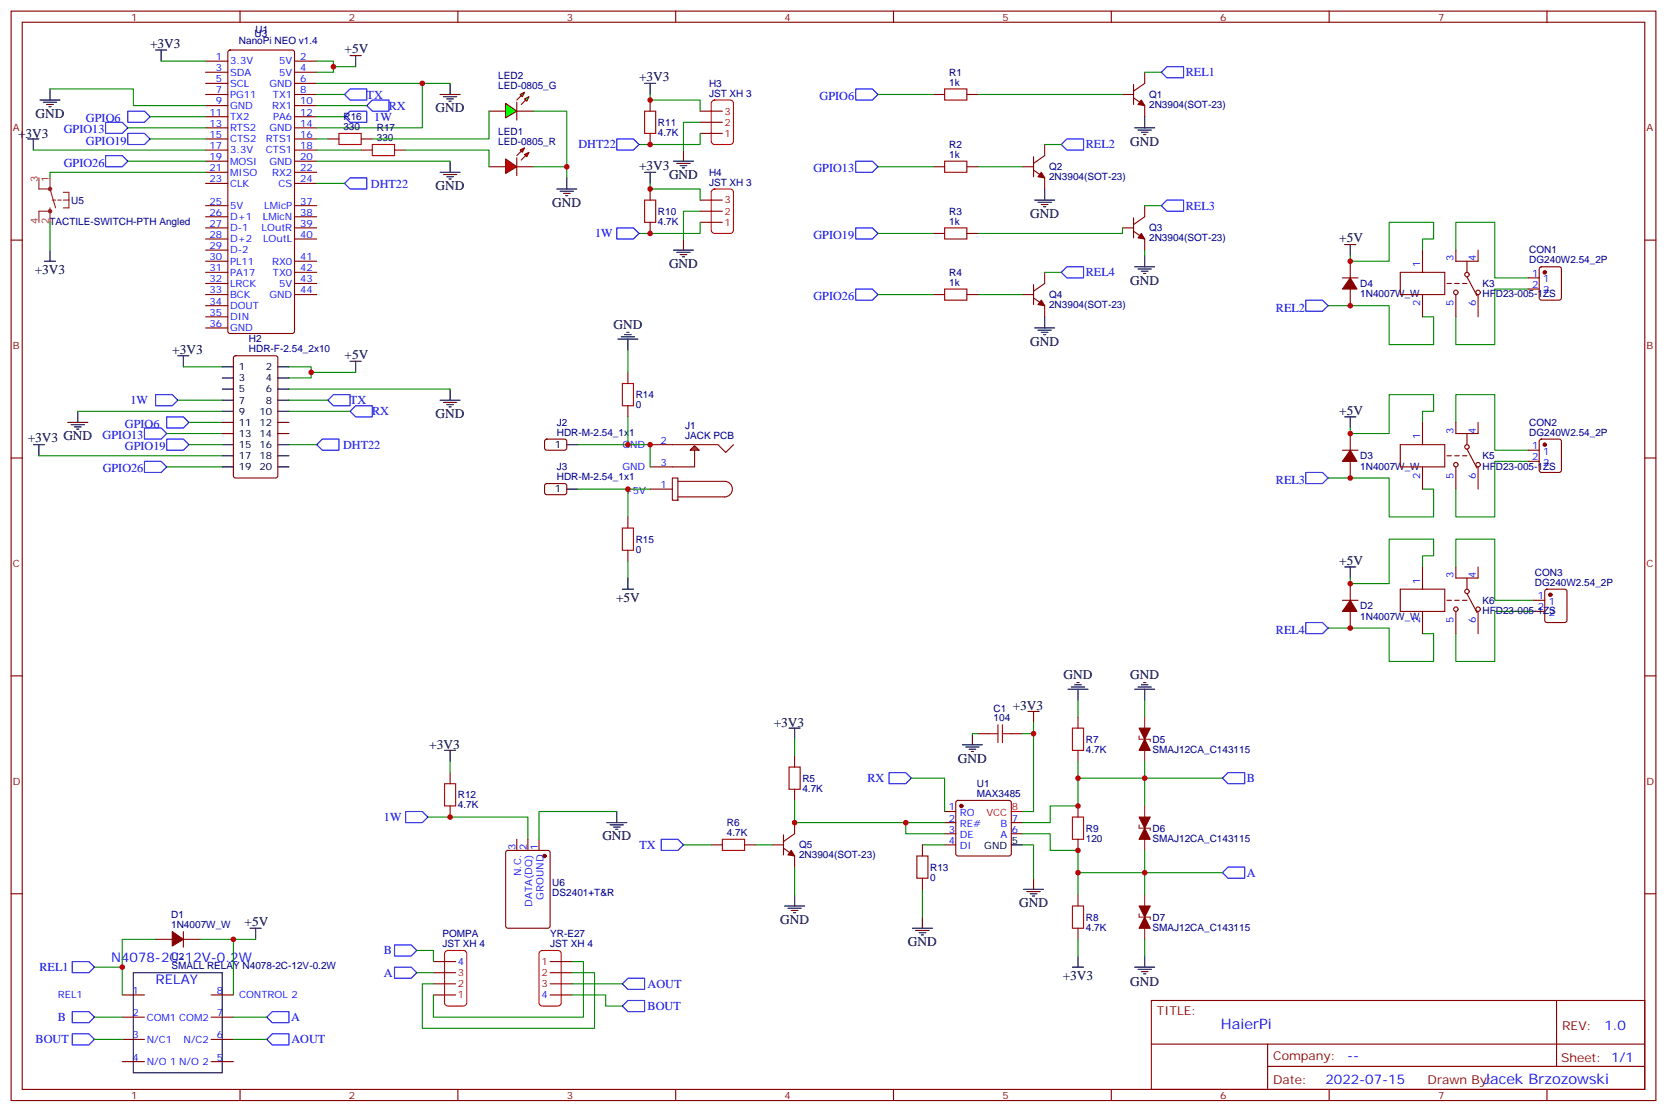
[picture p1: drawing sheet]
<svg xmlns="http://www.w3.org/2000/svg" width="529mm" height="353mm" viewBox="0 0 529 353" stroke-linecap="round" stroke-linejoin="round" font-family="sans-serif">
<g fill="none" stroke="#870000" stroke-width=".35">
<path d="M3.5 3.5h522.1v345.7h-522.1zM7.1 7.1h515v338.6h-515zM65.3 19.4h7M72.6 16.1l.4-.2h19.8l.6 .4 .1 88.8-.2 .5-.5 .2h-19.8l-.5-.2-.2-.5v-88.5zM76.2 3.5v3.6M93.5 19.4h7M145.3 3.5v3.6M214.5 3.5v3.6M283.6 3.5v3.6M352.8 3.5v3.6M421.9 3.5v3.6M491.1 3.5v3.6"/>
<path d="M65.3 30h7M65.3 22.9h7M65.3 26.5h7M65.3 33.5h7M65.3 37h7M93.5 30h7M93.5 22.9h7M93.5 26.5h7M93.5 33.5h7M93.5 37h7M206.4 31.8v3.5M222.2 38.8h7.1"/>
<path d="M222.2 35.3h7.1M296.3 30h3.6M306.9 30h3.5M356.3 30h3.5M359.8 31l3.6 2.5v3.5M359.8 26.8v6.4M363.4 22.9v3.6l-3.6 2.4M65.3 40.6h7M65.3 44.1h7M65.3 47.6h7M65.3 51.2h7M65.3 54.7h7"/>
<path d="M65.3 58.2h7M93.5 40.6h7M93.5 44.1h7M93.5 47.6h7M93.5 51.2h7M93.5 54.7h7M93.5 58.2h7M104.1 44.1h3.5M114.7 44.1h3.5M114.7 47.6h3.5M125.2 47.6h3.6M206.4 42.3v3.6"/>
<path d="M206.4 60v3.5M222.2 42.3h7.1M296.3 52.9h3.6M306.9 52.9h3.5M324.6 52.9h3.5M328.1 54l3.5 2.4v3.6M328.1 49.7v6.4M331.6 45.9v3.5l-3.5 2.5M3.5 76.2h3.6M65.3 72.3h7M65.3 68.8h7M65.3 75.8h7"/>
<path d="M65.3 79.4h7M65.3 65.3h7M93.5 72.3h7M93.5 68.8h7M93.5 75.8h7M93.5 65.3h7M206.4 70.6v3.5M222.2 70.6h7.1M222.2 67h7.1M222.2 63.5h7.1M296.3 74.1h3.6M306.9 74.1h3.5"/>
<path d="M356.3 72.3h3.5M359.8 73.4l3.6 2.4v3.6M359.8 69.1v6.4M363.4 65.3v3.5l-3.6 2.5M451.6 79.4v7M462.1 79.4v3.5h7.1v-3.5M522.1 76.2h3.5M65.3 93.5h7M65.3 82.9h7M65.3 86.4h7M65.3 90h7M65.3 97h7"/>
<path d="M93.5 93.5h7M93.5 82.9h7M93.5 86.4h7M93.5 90h7M296.3 93.5h3.6M306.9 93.5h3.5M324.6 93.5h3.5M328.1 94.5l3.5 2.5v3.5M328.1 90.3v6.4M331.6 86.4v3.6l-3.5 2.4M426.2 88.2h4.9M428.6 82.9v5.3"/>
<path d="M428.6 91.7v5.3M444.5 86.4h14.1v7.1h-14.1zM451.6 93.5v7M459.3 90h1.4M461.8 90h1.4M462.1 93.5v7M462.8 92.8a.71 .71 0 0 0-1-.6 .71 .71 0 0 0-.1 1.1 .71 .71 0 0 0 1.1-.4M464.3 90h1.4M465.7 87.8l3.1 6M465.7 82.9v3.5M466.4 87.1a.71 .71 0 0 0-1.1-.6 .71 .71 0 0 0-.1 1.2 .71 .71 0 0 0 1.2-.4M469.2 93.5v7"/>
<path d="M469.9 92.8a.71 .71 0 0 0-1-.6 .71 .71 0 0 0-.1 1.1 .71 .71 0 0 0 1.1-.4M485.1 88.2h3.5M485.1 91.7h3.5M488.8 84.9l.5-.2h5.6l.7 .4 .1 9.4-.5 .7h-5.9l-.6-.4-.1-9.4zM65.3 100.5h7M65.3 104.1h7M74.3 113.1l.5-.2h12.7l.6 .4 .1 37.7-.5 .6-12.9 .1-.7-.5v-37.6zM199.3 118.2v3.5M173.1 139.6l.5-.3 5.9 .1 .4 .7v2.3l-.7 .5-5.9-.1-.4-.6v-2.1zM199.3 128.8v3.5M428.6 137.6v5.3M451.6 134.1v7"/>
<path d="M462.1 134.1v3.5h7.1v-3.5M465.7 137.6v3.5M488.8 139.6l.5-.3h5.6l.7 .5 .1 9.4-.5 .7h-5.9l-.6-.4-.1-9.4zM3.5 145.3h3.6M173.1 153.7l.5-.2h5.9l.4 .7v2.4l-.7 .4-5.9-.1-.4-.6v-2.1zM206.4 141.1h21.5l2.5 2.5 2.4-2.5M206.4 155.2h7M213.4 151.7h1.8v7h-1.8zM215.2 152.8h14.8a2.47 2.47 0 0 1 2.5 2.4 2.47 2.47 0 0 1-2.5 2.5h-14.8M219.1 142.9l1.4-1.4 1.4 1.4zM219.4 142.5h2.1M219.8 142.2h1.4"/>
<path d="M220.1 141.8h.7M220.5 142.9v5.3h-14.1M426.2 142.9h4.9M428.6 146.4v5.3M444.5 141.1h14.1v7.1h-14.1zM451.6 148.2v7M459.3 144.6h1.4M461.8 144.6h1.4M462.1 148.2v7M462.8 147.5a.71 .71 0 0 0-1-.7 .71 .71 0 0 0-.1 1.2 .71 .71 0 0 0 1.1-.4M464.3 144.6h1.4M465.7 142.5l3.1 6"/>
<path d="M466.4 141.8a.71 .71 0 0 0-1.1-.6 .71 .71 0 0 0-.1 1.2 .71 .71 0 0 0 1.2-.5M469.2 148.2v7M469.9 147.5a.71 .71 0 0 0-1-.7 .71 .71 0 0 0-.1 1.2 .71 .71 0 0 0 1.1-.4M485.1 142.9h3.5M485.1 146.4h3.5M522.1 145.3h3.5M199.3 164v3.6M199.3 174.6v3.6M451.6 179.9v7.1M462.1 179.9v3.5h7.1v-3.5M426.2 190.5h4.9M428.6 185.2v5.3"/>
<path d="M428.6 194v5.3M444.5 187h14.1v7h-14.1zM451.6 194v7.1M459.3 190.5h1.4M461.8 190.5h1.4M462.1 194v7.1M462.8 193.3a.71 .71 0 0 0-1-.6 .71 .71 0 0 0-.1 1.2 .71 .71 0 0 0 1.1-.5M464.3 190.5h1.4M465.7 183.4v3.6M465.7 188.4l3.1 6M466.4 187.7a.71 .71 0 0 0-1.1-.6 .71 .71 0 0 0-.1 1.2 .71 .71 0 0 0 1.2-.5M469.2 194v7.1"/>
<path d="M469.9 193.3a.71 .71 0 0 0-1-.6 .71 .71 0 0 0-.1 1.2 .71 .71 0 0 0 1.1-.5M486.8 190.5h3.6M486.8 194h3.6M490.6 187.2l.5-.2h5.6l.7 .4v9.4l-.4 .7-5.9 .1-.7-.5v-9.4zM3.5 214.5h3.6M522.1 214.5h3.5M252.2 239.9v3.5M310.4 232.8h3.6M321 232.8h3.6M342.2 227.5v3.6M342.2 238.1v3.6M142.9 245.2v3.5"/>
<path d="M142.9 255.8v3.5M252.2 250.5v3.5M299.9 257.5h3.5M303.6 254.2l.5-.2h16.2l.5 .2 .2 .5v16.2l-.2 .5-.5 .2h-16.2l-.5-.2-.2-.5v-16.2zM342.2 255.8v3.5M160.7 270.1l.5-.2h12.7l.7 .4v23.6l-.4 .6-13 .1-.6-.5-.1-23.5zM164 266.3v3.6M167.6 266.3v3.6M171.1 266.3v3.6M225.8 268.1h3.5M236.4 268.1h3.5M245.2 268.1h3.5"/>
<path d="M248.7 269.2l3.5 2.4v3.6M248.7 264.9v6.4M252.2 261.1v3.5l-3.5 2.5M292.8 268.1v3.5M292.8 278.7v3.5M299.9 261.1h3.5M299.9 264.6h3.5M299.9 268.1h3.5M321 261.1h3.6M321 264.6h3.6M342.2 266.3v3.6M3.5 283.6h3.6"/>
<path d="M49.4 298.1h5.3M58.2 298.1h5.3M58.2 295.6v5M342.2 284v3.5M342.2 294.6v3.5M522.1 283.6h3.5M38.8 315.7h7.1M67 315.7h7.1M137.6 315.7h7M137.6 312.2h7M137.6 308.7h7M137.6 305.2h7"/>
<path d="M174.6 315.7h7.1M174.6 312.2h7.1M174.6 308.7h7.1M174.6 305.2h7.1M365.5 317.5h156.6v28.2h-156.6zM494.1 317.5v20.9M38.8 322.8h7.1M38.8 329.8h7.1M38.8 336.9h7.1M67 322.8h7.1M67 329.8h7.1M67 336.9h7.1"/>
<path d="M365.5 331.3h156.5M402.4 338.4h119.6M402.4 331.3v14.2M76.2 345.7v3.6M145.3 345.7v3.6M214.5 345.7v3.6M283.6 345.7v3.6M352.8 345.7v3.6M421.9 345.7v3.6M491.1 345.7v3.6"/>
</g>
<g fill="#870000" stroke="#870000" stroke-width=".35">
<path d="M362.3 31.8l1.1 1.7-2.2-.3z"/>
<path d="M330.6 54.7l1 1.7-2.1-.3z"/>
<path d="M362.3 74.1l1.1 1.7-2.2-.3z"/>
<path d="M330.6 95.2l1 1.8-2.1-.3z"/>
<path d="M54.7 295.6l3.5 2.5-3.5 2.1z"/>
<path d="M251.2 269.9l1 1.7-2.1-.3z"/>
<path d="M363.4 234.6l1.7 3.5h-3.5z"/>
<path d="M361.6 231.1h3.5l-1.7 3.5z"/>
<path d="M363.4 262.8l1.7 3.5h-3.5z"/>
<path d="M361.6 259.3h3.5l-1.7 3.5z"/>
<path d="M363.4 291l1.7 3.6h-3.5z"/>
<path d="M361.6 287.5h3.5l-1.7 3.5z"/>
<path d="M428.6 190.5l2.1 3.5h-4.5z"/>
<path d="M428.6 142.9l2.1 3.5h-4.5z"/>
<path d="M428.6 88.2l2.1 3.5h-4.5z"/>
<circle cx="305.2" cy="255.8" r=".53"/>
<circle cx="172.9" cy="271.6" r=".53"/>
<circle cx="490.4" cy="86.4" r=".53"/>
<circle cx="490.4" cy="141.1" r=".53"/>
<circle cx="492.1" cy="188.7" r=".53"/>
</g>
<g fill="none" stroke="#000" stroke-width=".35">
<path d="M49.4 15.9h3.5M51.2 15.9v3.5M111.1 17.6h3.6M112.9 17.6v3.6M12.7 31.8h6.3M13.8 32.5h4.2M14.8 33.2h2.1M15.5 33.9h.7M15.9 28.2v3.6M139.7 30h6.3M140.8 30.7h4.2M141.8 31.4h2.1"/>
<path d="M142.5 32.1h.7M142.9 26.5v3.5M204.6 26.5h3.5M206.4 26.5v3.5M363.4 37v3.6M8.8 44.1h3.5M10.6 44.1v3.5M139.7 54.7h6.3M140.8 55.4h4.2M141.8 56.1h2.1M142.5 56.8h.7M142.9 51.2v3.5"/>
<path d="M176.7 60h6.4M179.9 56.4v3.6M204.6 54.7h3.5M206.4 54.7v3.5M213.8 51.2h6.3M214.8 51.9h4.3M215.9 52.6h2.1M216.6 53.3h.7M217 47.6v3.6M331.6 60v3.5M360.2 40.6h6.3M361.2 41.3h4.3"/>
<path d="M362.3 42h2.1M363 42.7h.7M15.9 79.4v3.5M177.8 60.7h4.2M178.9 61.4h2.1M179.6 62.1h.7M213.8 79.4h6.3M217 75.8v3.6M328.4 63.5h6.4M329.5 64.2h4.2M330.6 64.9h2.1M331.3 65.6h.7"/>
<path d="M426.9 77.6h3.5M428.6 77.6v3.5M14.1 82.9h3.5M214.8 80.1h4.3M215.9 80.8h2.1M216.6 81.5h.7M360.2 84.7h6.3M361.2 85.4h4.3M362.3 86.1h2.1M363 86.8h.7M363.4 81.1v3.6M56.4 112.9h3.6"/>
<path d="M58.2 112.9v3.5M70.6 116.4h3.5M70.6 119.9h3.5M88.2 116.4h3.5M88.2 119.9h3.5M111.1 114.7h3.6M112.9 114.7v3.5M196.1 107.6h6.4M197.2 106.9h4.2M198.3 106.2h2.1M199 105.5h.7M199.3 107.6v3.5"/>
<path d="M328.4 104.1h6.4M329.5 104.8h4.2M330.6 105.5h2.1M331.3 106.2h.7M331.6 100.5v3.6M21.5 134.1h6.4M22.6 134.8h4.2M23.6 135.5h2.2M24.3 136.2h.7M24.7 130.5v3.6M70.6 134.1h3.5M70.6 127h3.5"/>
<path d="M70.6 123.5h3.5M70.6 130.5h3.5M70.6 137.6h3.5M88.2 134.1h3.5M88.2 127h3.5M88.2 123.5h3.5M88.2 130.5h3.5M88.2 137.6h3.5M139.7 127h6.3M140.8 127.7h4.2M141.8 128.4h2.1M142.5 129.1h.7"/>
<path d="M142.9 123.5v3.5M426.9 132.3h3.5M428.6 132.3v3.5M10.6 141.1h3.5M12.3 141.1v3.5M70.6 141.1h3.5M70.6 144.6h3.5M70.6 148.2h3.5M88.2 141.1h3.5M88.2 144.6h3.5M88.2 148.2h3.5M179.9 141.1h3.5"/>
<path d="M179.9 155.2h3.5M426.9 179.9h3.5M428.6 179.9v3.5M197.6 187h3.5M199.3 183.4v3.6M339 218.7h6.4M340.1 218h4.2M341.1 217.3h2.2M341.8 216.6h.7M342.2 218.7v3.5M360.2 218.7h6.3M361.2 218h4.3"/>
<path d="M362.3 217.3h2.1M363 216.6h.7M363.4 218.7v3.5M141.1 238.1h3.5M142.9 238.1v3.6M250.5 231.1h3.5M252.2 231.1v3.5M305.5 236.4h6.4M306.6 237.1h4.2M307.6 237.8h2.1M308.3 238.5h.7M308.7 232.8v3.6"/>
<path d="M326.3 225.8h3.5M328.1 225.8v3.5M195.8 257.5v3.6M192.6 261.1h6.4M193.7 261.8h4.2M194.7 262.5h2.1M195.4 263.2h.7M321 268.1h3.6M328.1 278.7v3.5M79.4 294.6h3.5M81.1 294.6v3.5M249.1 287.5h6.3"/>
<path d="M250.1 288.2h4.3M251.2 288.9h2.1M251.9 289.6h.7M252.2 284v3.5M289.6 294.6h6.4M290.7 295.3h4.2M291.7 296h2.2M292.5 296.7h.7M292.8 291v3.6M324.9 282.2h6.4M326 282.9h4.2M327 283.6h2.1"/>
<path d="M327.7 284.3h.7M42.3 308.7h28.3v31.7h-28.3zM340.4 306.9h3.6M342.2 303.4v3.5M360.2 306.9h6.3M361.2 307.6h4.3M362.3 308.3h2.1M363 309h.7M363.4 303.4v3.5"/>
</g>
<path d="M226 32.2l.8-.4h5l.6 .2 .4 .5v12.3l-.2 .6-.5 .4-5.3 .1-.6-.3-.4-.5v-12.3zM226 60.4l.8-.4h5l.6 .2 .4 .5v12.3l-.2 .7-.5 .3-5.3 .1-.6-.3-.4-.5v-12.3zM321 257.5h3.6M141.3 302.1l.9-.5h4.9l.6 .2 .4 .5 .1 15.9-.3 .6-.5 .4-5.2 .1-.7-.3-.3-.5-.1-15.8zM171.3 302.1l.9-.5h4.9l.6 .2 .4 .5 .1 15.9-.3 .6-.5 .4-5.2 .1-.7-.3-.3-.5-.1-15.8z" fill="none" stroke="#f00" stroke-width=".35"/>
<g fill="none" stroke="#a10000" stroke-width=".35">
<path d="M204.6 35.3h3.5v7h-3.5zM299.9 28.2h7v3.6h-7zM107.6 42.3h7.1v3.6h-7.1zM118.2 45.9h7v3.5h-7zM299.9 51.2h7v3.5h-7zM204.6 63.5h3.5v7.1h-3.5zM299.9 72.3h7v3.5h-7zM299.9 91.7h7v3.5h-7zM197.6 121.7h3.5v7.1h-3.5zM197.6 167.6h3.5v7h-3.5zM314 232.8h2.8M316.8 230v5.7"/>
<path d="M318.2 232.8h2.8M318.2 230v5.7M340.4 231.1h3.6v7h-3.6zM141.1 248.7h3.5v7.1h-3.5zM250.5 243.4h3.5v7.1h-3.5zM340.4 259.3h3.6v7h-3.6zM229.3 266.3h7.1v3.6h-7.1zM291 271.6h3.6v7.1h-3.6zM340.4 287.5h3.6v7.1h-3.6z"/>
</g>
<g fill="none" stroke="#008700" stroke-width=".35">
<path d="M51.2 19.4h14.1M100.5 19.4h5.3v1.8h7.1M15.9 28.2h26.4v5.3h23M47.6 37h17.7M100.5 26.5h42.4M100.5 30h8.9M100.5 37h8.9M100.5 33.5h15.9M105.8 21.2v1.7h-5.3M134.1 26.5v14.1h-33.6M206.4 30v1.8h15.8v3.5M222.2 38.8h-5.2v8.8"/>
<path d="M278.7 30h17.6M310.4 30h45.9M363.4 22.9h5.3M10.6 47.6h54.7M40.6 51.2h24.7M40.6 40.6h24.7M47.6 44.1h17.7M65.3 54.7h-49.4v1.7M100.5 51.2h42.4M100.5 47.6h14.2M100.5 44.1h3.6M100.5 58.2h8.9"/>
<path d="M206.4 58.2v1.8h15.8v3.5M222.2 42.3v3.6h-19.4M278.7 52.9h17.6M310.4 52.9h14.2M331.6 45.9h5.3M15.9 70.6v8.8M222.2 70.6v3.5h-19.4M222.2 67h-5.2v8.8M278.7 74.1h17.6M356.3 72.3v1.8h-45.9M363.4 79.4v1.7M363.4 65.3h5.3"/>
<path d="M451.6 79.4v-3.6h3.5v-5.2h-14.1v12.3h-12.4v-1.8M462.1 79.4v-8.8h12.4v17.6h10.6M278.7 93.5h17.6M310.4 93.5h14.2M331.6 86.4h5.3M421.6 97h19.4v12.4h14.1v-8.9h-3.5M485.1 91.7h-10.6v17.7h-12.4v-8.9M58.2 116.4h12.4M91.7 116.4h7.1v3.5h-7.1M98.8 118.2h14.1M199.3 111.1v7.1M24.7 130.5h45.9"/>
<path d="M52.9 137.6h17.7M56.4 127h14.2M60 134.1h10.6M91.7 127h12.4M91.7 130.5h19.4M91.7 123.5h51.2M199.3 132.3v8.8M451.6 134.1v-3.6h3.5v-5.3h-14.1v12.4h-12.4v-1.8M462.1 134.1v-8.9h12.4v17.7h10.6M12.3 144.6h58.3M52.9 148.2h17.7M60 141.1h10.6"/>
<path d="M91.7 141.1h8.8M183.4 141.1h23v7.1M183.4 155.2h23M199.3 155.2v8.8M421.6 151.7h19.4v12.3h14.1v-8.8h-3.5M485.1 146.4h-10.6v17.6h-12.4v-8.8M199.3 178.2v5.2M451.6 179.9v-3.5h3.5v-5.3h-14.1v14.1h-12.4v-1.8M462.1 179.9v-8.8h12.4v19.4h12.3M421.6 199.3h19.4v10.6h14.1v-8.8h-3.5M486.8 194h-12.3v15.9h-12.4v-8.8M252.2 234.6v5.3"/>
<path d="M308.7 232.8h1.7M324.6 232.8h3.5M328.1 229.3v28.2h-3.5M342.2 222.2v5.3M363.4 222.2v5.3M135.8 259.3h31.8v7M142.9 241.7v3.5M195.8 257.5h-24.7v8.8M252.2 254v7.1h35.3M289.3 246.9h10.6v10.6M342.2 241.7v14.1h-8.8v5.3h-8.8M342.2 246.9h45.9"/>
<path d="M363.4 241.7v14.1M217 268.1h8.8M239.9 268.1h5.3M252.2 275.2v8.8M292.8 268.1h7.1M299.9 261.1h-12.4v3.5h12.4M324.6 268.1h3.5v10.6M324.6 264.6h8.8v5.3h8.8v14.1M342.2 276.9h45.9M363.4 269.9v14.1M49.4 298.1h-10.6v17.6M63.5 298.1h10.6v17.6"/>
<path d="M74.1 298.1h7M292.8 282.2v8.8M342.2 298.1v5.3M363.4 298.1v5.3M30 306.9h8.8M132.3 301.6h5.3v3.6M132.3 308.7h5.3M181.7 305.2h3.5v17.6h-47.6v-7.1M181.7 308.7h7v17.6h-54.6v-14.1h3.5M181.7 315.7h10.6v3.6h5.3M181.7 312.2h15.9M30 322.8h8.8"/>
<path d="M30 329.8h8.8M74.1 322.8h10.6M74.1 329.8h10.6"/>
</g>
<g fill="none" stroke="#00f" stroke-width=".35">
<path d="M33.5 38.8h5.3l1.8 1.8-1.8 1.7h-5.3zM40.6 35.3h5.3l1.7 1.7-1.7 1.8h-5.3zM109.4 30l1.7-1.8h5.3v3.6h-5.3zM109.4 37l1.7-1.7h5.3v3.5h-5.3zM116.4 33.5l1.8-1.7h5.3v3.5h-5.3zM271.6 28.2h5.3l1.8 1.8-1.8 1.8h-5.3zM370.4 21.2h5.3v3.5h-5.3l-1.7-1.8zM33.5 49.4h5.3l1.8 1.8-1.8 1.7h-5.3zM40.6 42.3h5.3l1.7 1.8-1.7 1.8h-5.3zM109.4 58.2l1.7-1.8h5.3v3.6h-5.3zM195.8 44.1h5.3l1.7 1.8-1.7 1.7h-5.3zM271.6 51.2h5.3l1.8 1.7-1.8 1.8h-5.3z"/>
<path d="M336.9 45.9l1.8-1.8h5.3v3.5h-5.3zM195.8 72.3h5.3l1.7 1.8-1.7 1.7h-5.3zM271.6 72.3h5.3l1.8 1.8-1.8 1.7h-5.3zM368.7 65.3l1.7-1.8h5.3v3.5h-5.3zM271.6 91.7h5.3l1.8 1.8-1.8 1.7h-5.3zM338.7 84.7h5.3v3.5h-5.3l-1.8-1.8zM414.5 95.2h5.3l1.8 1.8-1.8 1.8h-5.3zM45.9 135.8h5.3l1.7 1.8-1.7 1.7h-5.3zM49.4 125.2h5.3l1.7 1.8-1.7 1.8h-5.3zM52.9 132.3h5.3l1.8 1.8-1.8 1.7h-5.3zM52.9 139.3h5.3l1.8 1.8-1.8 1.8h-5.3zM104.1 127l1.7-1.8h5.3v3.6h-5.3z"/>
<path d="M111.1 130.5l1.8-1.7h5.3v3.5h-5.3zM45.9 146.4h5.3l1.7 1.8-1.7 1.7h-5.3zM100.5 141.1l1.8-1.8h5.3v3.6h-5.3zM414.5 149.9h5.3l1.8 1.8-1.8 1.8h-5.3zM414.5 197.6h5.3l1.8 1.7-1.8 1.8h-5.3zM128.8 257.5h5.3l1.7 1.8-1.7 1.8h-5.3zM282.2 245.2h5.3l1.8 1.7-1.8 1.8h-5.3zM389.8 245.2h5.3v3.5h-5.3l-1.7-1.8zM209.9 266.3h5.3l1.8 1.8-1.8 1.8h-5.3zM388.1 276.9l1.7-1.7h5.3v3.5h-5.3zM125.2 299.9h5.3l1.8 1.7-1.8 1.8h-5.3zM22.9 305.2h5.3l1.8 1.7-1.8 1.8h-5.3z"/>
<path d="M125.2 306.9h5.3l1.8 1.8-1.8 1.7h-5.3zM197.6 312.2l1.7-1.8h5.3v3.6h-5.3zM197.6 319.3l1.7-1.8h5.3v3.5h-5.3zM22.9 321h5.3l1.8 1.8-1.8 1.8h-5.3zM22.9 328.1h5.3l1.8 1.7-1.8 1.8h-5.3zM84.7 322.8l1.7-1.8h5.3v3.6h-5.3zM84.7 329.8l1.7-1.7h5.3v3.5h-5.3z"/>
</g>
<g fill="none" stroke="#8c2424" stroke-width=".35">
<path d="M12.3 56.4v3.6h3.6M15.9 56.4v3.6M15.9 60l1.7 6M15.9 66v4.6M15.9 67h-3.6v3.6M16.6 63.5h1M18.3 63.5h1.1M20.1 61h1.8v5h-1.8M20.1 63.5h1.8M361.6 233.5v1.1h3.5v.7M363.4 227.5v14.2M363.4 255.8v14.1"/>
<path d="M361.6 261.8v1h3.5v.7M361.6 290v1h3.5v.7M363.4 284v14.1"/>
</g>
<g fill="none" stroke="#8c2424" stroke-width=".71">
<circle cx="15.9" cy="60" r=".35"/>
<circle cx="15.9" cy="67" r=".35"/>
</g>
<g fill="#f00" stroke="#870000" stroke-width=".35">
<path d="M160.5 50.4l3.5 2.5-3.5 2.1z"/>
<path d="M164 50.1v5.6z"/>
</g>
<g fill="#870000" stroke="#870000" stroke-width=".35">
<path d="M164 49.4l1.5-1.4z"/>
<path d="M165.5 50.8l1.4-1.4z"/>
</g>
<g fill="#f00" stroke="#870000" stroke-width=".35">
<path d="M165.1 47.6l1.4-.7-.7 1.4z"/>
<path d="M166.5 49l1.4-.7-.7 1.4z"/>
</g>
<path d="M155.2 35.3h5.3M164 35.3h5.3M155.2 52.9h5.3M164 52.9h5.3" fill="none" stroke="#870000" stroke-width=".35"/>
<g fill="#0f0" stroke="#870000" stroke-width=".35">
<path d="M166.5 31.4l1.4-.7-.7 1.4z"/>
<path d="M165.1 30l1.4-.7-.7 1.4z"/>
</g>
<g fill="#870000" stroke="#870000" stroke-width=".35">
<path d="M165.5 33.2l1.4-1.4z"/>
<path d="M165.5 30.3l-1.5 1.5z"/>
</g>
<path d="M164 32.5v5.6z" fill="#f00" stroke="#870000" stroke-width=".35"/>
<path d="M160.5 32.8l3.5 2.5-3.5 2.1z" fill="#0f0" stroke="#870000" stroke-width=".35"/>
<path d="M155.2 35.3v8.8h-37M169.3 35.3h10.6v17.6M128.8 47.6h26.4v5.3M169.3 52.9h10.6v3.5" fill="none" stroke="#008700" stroke-width=".35"/>
<g fill="#c00">
<circle cx="74.1" cy="298.1" r=".88"/>
<circle cx="287.5" cy="261.1" r=".88"/>
<circle cx="252.2" cy="261.1" r=".88"/>
<circle cx="328.1" cy="232.8" r=".88"/>
<circle cx="342.2" cy="269.9" r=".88"/>
<circle cx="342.2" cy="255.8" r=".88"/>
<circle cx="342.2" cy="246.9" r=".88"/>
<circle cx="363.4" cy="246.9" r=".88"/>
<circle cx="342.2" cy="276.9" r=".88"/>
<circle cx="363.4" cy="276.9" r=".88"/>
<circle cx="206.4" cy="31.7" r=".88"/>
<circle cx="206.4" cy="60" r=".88"/>
<circle cx="206.4" cy="45.9" r=".88"/>
<circle cx="206.4" cy="74.1" r=".88"/>
<circle cx="38.8" cy="306.9" r=".88"/>
<circle cx="428.6" cy="199.3" r=".88"/>
<circle cx="428.6" cy="151.7" r=".88"/>
<circle cx="142.9" cy="259.3" r=".88"/>
<circle cx="428.6" cy="97" r=".88"/>
<circle cx="428.6" cy="82.9" r=".88"/>
<circle cx="428.6" cy="137.6" r=".88"/>
<circle cx="428.6" cy="185.2" r=".88"/>
<circle cx="105.8" cy="21.2" r=".88"/>
<circle cx="98.8" cy="118.2" r=".88"/>
<circle cx="206.4" cy="141.1" r=".88"/>
<circle cx="199.3" cy="141.1" r=".88"/>
<circle cx="199.3" cy="155.2" r=".88"/>
<circle cx="134.1" cy="26.5" r=".88"/>
<circle cx="179.9" cy="52.9" r=".88"/>
</g>
<g font-size="4.6" fill="#00f">
<text x="387.6" y="326.5">HaierPi</text>
<text x="471" y="344">Jacek Brzozowski</text>
</g>
<g font-size="4.2">
<text x="47.6" y="15.2">+3V3</text>
<text x="109.4" y="16.9">+5V</text>
<text x="202.8" y="25.8">+3V3</text>
<text x="138.3" y="35.6">GND</text>
<text x="11.3" y="37.4">GND</text>
<text x="5.8" y="43.8">+3V3</text>
<text x="358.8" y="46.2">GND</text>
<text x="202.8" y="54">+3V3</text>
<text x="212.4" y="56.8">GND</text>
<text x="138.3" y="60.3">GND</text>
<text x="175.3" y="65.6">GND</text>
<text x="327" y="69.1">GND</text>
<text x="425.1" y="76.9">+5V</text>
<text x="11" y="86.9">+3V3</text>
<text x="212.4" y="85">GND</text>
<text x="358.8" y="90.3">GND</text>
<text x="194.7" y="104.3">GND</text>
<text x="54.7" y="112.2">+3V3</text>
<text x="109.4" y="113.9">+5V</text>
<text x="327" y="109.7">GND</text>
<text x="425.1" y="131.6">+5V</text>
<text x="138.3" y="132.6">GND</text>
<text x="8.8" y="140.4">+3V3 GND</text>
<text x="425.1" y="179.2">+5V</text>
<text x="195.5" y="190.9">+5V</text>
<text x="337.6" y="215.5">GND</text>
<text x="358.8" y="215.5">GND</text>
<text x="321.5" y="225.4">+3V3</text>
<text x="245.6" y="230.7">+3V3</text>
<text x="136.3" y="237.8">+3V3</text>
<text x="304.1" y="242">GND</text>
<text x="191.2" y="266.7">GND</text>
<text x="323.5" y="287.9">GND</text>
<text x="77.6" y="293.9">+5V</text>
<text x="247.6" y="293.2">GND</text>
<text x="288.2" y="300.2">GND</text>
<text x="337.4" y="310.9">+3V3</text>
<text x="358.8" y="312.9">GND</text>
</g>
<g font-size="4.2" fill="#00f">
<text x="35.3" y="305.2">N4078-2C-12V-0.2W</text>
<text x="49.4" y="312.2">RELAY</text>
<text x="509.3" y="326.8">1.0</text>
<text x="427.7" y="336.3">--</text>
<text x="420.7" y="344.1">2022-07-15</text>
</g>
<g font-size="3.9" fill="#00f">
<text x="376.4" y="24.2">REL1</text>
<text x="116.4" y="31.3">TX</text>
<text x="123.4" y="34.8">RX</text>
<text x="260.2" y="31.8">GPIO6</text>
<text x="27.3" y="38.8">GPIO6</text>
<text x="118.8" y="38.4">1W</text>
<text x="20.2" y="42.3">GPIO13</text>
<text x="27.3" y="45.9">GPIO19</text>
<text x="183.6" y="47.1">DHT22</text>
<text x="344.7" y="47.1">REL2</text>
<text x="20.2" y="52.9">GPIO26</text>
<text x="117.7" y="59.5">DHT22</text>
<text x="258.2" y="54.7">GPIO13</text>
<text x="376.4" y="66.5">REL3</text>
<text x="188.9" y="75.3">1W</text>
<text x="258.2" y="75.8">GPIO19</text>
<text x="344.7" y="87.7">REL4</text>
<text x="258.2" y="95.2">GPIO26</text>
<text x="405" y="98.9">REL2</text>
<text x="41.4" y="128.2">1W</text>
<text x="111.1" y="128.3">TX</text>
<text x="118.1" y="131.8">RX</text>
<text x="39.6" y="135.8">GPIO6</text>
<text x="32.6" y="139.4">GPIO13</text>
<text x="39.6" y="142.9">GPIO19</text>
<text x="108.9" y="142.4">DHT22</text>
<text x="32.6" y="149.9">GPIO26</text>
<text x="405" y="153.5">REL3</text>
<text x="405" y="201.2">REL4</text>
<text x="275.3" y="248.2">RX</text>
<text x="395.8" y="248.2">B</text>
<text x="121.9" y="260.5">1W</text>
<text x="203" y="269.4">TX</text>
<text x="395.8" y="278.2">A</text>
<text x="121.9" y="302.9">B</text>
<text x="12.5" y="308.2">REL1</text>
<text x="121.9" y="309.9">A</text>
<text x="205.6" y="313.4">AOUT</text>
<text x="205.6" y="320.5">BOUT</text>
<text x="18.4" y="324.1">B</text>
<text x="92.4" y="324">A</text>
<text x="11.3" y="331.1">BOUT</text>
<text x="92.5" y="331.1">AOUT</text>
</g>
<g font-size="3.9" fill="#800">
<text x="367.2" y="322.1">TITLE:</text>
<text x="495.9" y="326.8">REV:</text>
<text x="404.1" y="336.3">Company:</text>
<text x="495.5" y="336.9">Sheet: 1/1</text>
<text x="404.1" y="344">Date:</text>
<text x="453.2" y="344">Drawn By:</text>
</g>
<g font-size="3.2" fill="#800">
<text x="41.6" y="6.5">1</text>
<text x="110.8" y="6.5">2</text>
<text x="179.9" y="6.5">3</text>
<text x="249.1" y="6.5">4</text>
<text x="318.2" y="6.5">5</text>
<text x="387.3" y="6.5">6</text>
<text x="456.5" y="6.5">7</text>
<text x="4.1" y="41.6">A</text>
<text x="522.6" y="41.6">A</text>
<text x="4.1" y="110.8">B</text>
<text x="522.6" y="110.8">B</text>
<text x="4.1" y="179.9">C</text>
<text x="522.6" y="179.9">C</text>
<text x="4.1" y="249.1">D</text>
<text x="522.6" y="249.1">D</text>
<text x="41.6" y="348.7">1</text>
<text x="110.8" y="348.7">2</text>
<text x="179.9" y="348.7">3</text>
<text x="249.1" y="348.7">4</text>
<text x="318.2" y="348.7">5</text>
<text x="387.3" y="348.7">6</text>
<text x="456.5" y="348.7">7</text>
</g>
<g font-size="3.2" fill="#000080">
<text x="80.8" y="11.6">U3</text>
<text x="81.1" y="10.6">U1</text>
<text x="75.8" y="14.1">NanoPi NEO v1.4</text>
<text x="301.3" y="24">R1</text>
<text x="158.2" y="28.2">LED-0805_G</text>
<text x="158.2" y="25">LED2</text>
<text x="225.1" y="27.5">H3</text>
<text x="301.3" y="27.2">1k</text>
<text x="225.1" y="30.7">JST XH 3</text>
<text x="364.8" y="34.2">2N3904(SOT-23)</text>
<text x="364.8" y="31">Q1</text>
<text x="109" y="41.3">330</text>
<text x="109" y="38.1">R16</text>
<text x="119.6" y="41.6">R17</text>
<text x="208.8" y="40">R11</text>
<text x="119.6" y="44.8">330</text>
<text x="158.2" y="45.9">LED-0805_R</text>
<text x="158.2" y="42.7">LED1</text>
<text x="208.8" y="43.1">4.7K</text>
<text x="301.3" y="46.9">R2</text>
<text x="301.3" y="50.1">1k</text>
<text x="333" y="54">Q2</text>
<text x="225.1" y="58.9">JST XH 3</text>
<text x="225.1" y="55.7">H4</text>
<text x="333" y="57.1">2N3904(SOT-23)</text>
<text x="22.6" y="64.6">U5</text>
<text x="15.7" y="71.5">TACTILE-SWITCH-PTH Angled</text>
<text x="208.8" y="71.3">4.7K</text>
<text x="208.8" y="68.2">R10</text>
<text x="301.3" y="71.3">1k</text>
<text x="301.3" y="68.1">R3</text>
<text x="364.8" y="76.6">2N3904(SOT-23)</text>
<text x="364.8" y="73.4">Q3</text>
<text x="485.4" y="83.6">DG240W2.54_2P</text>
<text x="485.4" y="80.4">CON1</text>
<text x="301.3" y="87.5">R4</text>
<text x="301.3" y="90.7">1k</text>
<text x="333" y="94.5">Q4</text>
<text x="431.8" y="94.3">1N4007W_W</text>
<text x="431.8" y="91.1">D4</text>
<text x="470.6" y="94.3">HFD23-005-1ZS</text>
<text x="470.6" y="91.1">K3</text>
<text x="333" y="97.7">2N3904(SOT-23)</text>
<text x="79" y="111.8">HDR-F-2.54_2x10</text>
<text x="79" y="108.6">H2</text>
<text x="201.8" y="129.6">0</text>
<text x="201.8" y="126.4">R14</text>
<text x="176.8" y="135.1">J2</text>
<text x="217.5" y="136.2">J1</text>
<text x="485.4" y="135.1">CON2</text>
<text x="176.8" y="138.3">HDR-M-2.54_1x1</text>
<text x="217.5" y="139.3">JACK PCB</text>
<text x="485.4" y="138.3">DG240W2.54_2P</text>
<text x="176.8" y="149.2">J3</text>
<text x="431.8" y="149">1N4007W_W</text>
<text x="431.8" y="145.8">D3</text>
<text x="470.6" y="149">HFD23-005-1ZS</text>
<text x="470.6" y="145.8">K5</text>
<text x="176.8" y="152.4">HDR-M-2.54_1x1</text>
<text x="201.8" y="172.2">R15</text>
<text x="201.8" y="175.5">0</text>
<text x="487.2" y="185.9">DG240W2.54_2P</text>
<text x="487.2" y="182.7">CON3</text>
<text x="470.6" y="191.6">K6</text>
<text x="431.8" y="196.6">1N4007W_W</text>
<text x="431.8" y="193.4">D2</text>
<text x="470.6" y="194.9">HFD23-005-1ZS</text>
<text x="315.4" y="225.8">C1</text>
<text x="315.4" y="229">104</text>
<text x="344.7" y="238.9">4.7K</text>
<text x="344.7" y="235.7">R7</text>
<text x="365.8" y="238.9">SMAJ12CA_C143115</text>
<text x="365.8" y="235.7">D5</text>
<text x="254.7" y="251.3">4.7K</text>
<text x="254.7" y="248.1">R5</text>
<text x="310.1" y="249.8">U1</text>
<text x="145.3" y="256.6">4.7K</text>
<text x="145.3" y="253.4">R12</text>
<text x="310.1" y="252.9">MAX3485</text>
<text x="230.7" y="262.1">R6</text>
<text x="344.7" y="264">R9</text>
<text x="365.8" y="264">D6</text>
<text x="230.7" y="265.3">4.7K</text>
<text x="253.6" y="269.3">Q5</text>
<text x="344.7" y="267.1">120</text>
<text x="365.8" y="267.1">SMAJ12CA_C143115</text>
<text x="253.6" y="272.4">2N3904(SOT-23)</text>
<text x="175.3" y="281.2">U6</text>
<text x="295.3" y="279.5">0</text>
<text x="295.3" y="276.3">R13</text>
<text x="175.3" y="284.5">DS2401+T&amp;R</text>
<text x="54.3" y="291.4">D1</text>
<text x="344.7" y="292.2">R8</text>
<text x="365.8" y="292.2">D7</text>
<text x="54.3" y="294.6">1N4007W_W</text>
<text x="140.4" y="297.4">POMPA</text>
<text x="174.6" y="297.4">YR-E27</text>
<text x="344.7" y="295.4">4.7K</text>
<text x="365.8" y="295.4">SMAJ12CA_C143115</text>
<text x="54.4" y="304.7">U2</text>
<text x="140.4" y="300.6">JST XH 4</text>
<text x="174.6" y="300.6">JST XH 4</text>
<text x="54.4" y="307.6">SMALL RELAY N4078-2C-12V-0.2W</text>
</g>
<g font-size="3.2" fill="#00f">
<text x="68.5" y="19.1">1</text>
<text x="68.5" y="22.6">3</text>
<text x="73" y="20.5">3.3V</text>
<text x="73" y="24">SDA</text>
<text x="88.6" y="20.5">5V</text>
<text x="88.6" y="24">5V</text>
<text x="95.2" y="19.1">2</text>
<text x="95.2" y="22.6">4</text>
<text x="68.5" y="26.1">5</text>
<text x="68.5" y="29.6">7</text>
<text x="73" y="27.5">SCL</text>
<text x="85.5" y="27.5">GND</text>
<text x="95.2" y="26.1">6</text>
<text x="95.2" y="29.6">8</text>
<text x="68.5" y="33.2">9</text>
<text x="73" y="31">PG11</text>
<text x="73" y="34.6">GND</text>
<text x="86.4" y="34.6">RX1</text>
<text x="86.6" y="31">TX1</text>
<text x="95.2" y="33.2">10</text>
<text x="66.5" y="36.7">11</text>
<text x="66.5" y="40.2">13</text>
<text x="73" y="38.1">TX2</text>
<text x="73" y="41.6">RTS2</text>
<text x="85.5" y="41.6">GND</text>
<text x="86.7" y="38.1">PA6</text>
<text x="95.2" y="36.7">12</text>
<text x="95.2" y="40.2">14</text>
<text x="66.5" y="43.7">15</text>
<text x="66.5" y="47.3">17</text>
<text x="73" y="45.2">CTS2</text>
<text x="84.4" y="45.2">RTS1</text>
<text x="95.2" y="43.7">16</text>
<text x="95.2" y="47.3">18</text>
<text x="66.5" y="50.8">19</text>
<text x="73" y="48.7">3.3V</text>
<text x="73" y="52.2">MOSI</text>
<text x="84.4" y="48.7">CTS1</text>
<text x="85.5" y="52.2">GND</text>
<text x="95.2" y="50.8">20</text>
<text x="66.5" y="54.3">21</text>
<text x="66.5" y="57.9">23</text>
<text x="73" y="55.7">MISO</text>
<text x="73" y="59.3">CLK</text>
<text x="86.4" y="55.7">RX2</text>
<text x="88.4" y="59.3">CS</text>
<text x="95.2" y="54.3">22</text>
<text x="95.2" y="57.9">24</text>
<text x="66.5" y="64.9">25</text>
<text x="95.2" y="64.9">37</text>
<text x="66.5" y="68.4">26</text>
<text x="66.5" y="72">27</text>
<text x="73" y="69.8">D+1</text>
<text x="73" y="66.3">5V</text>
<text x="83.4" y="69.8">LMicN</text>
<text x="83.9" y="66.3">LMicP</text>
<text x="95.2" y="68.4">38</text>
<text x="95.2" y="72">39</text>
<text x="66.5" y="75.5">28</text>
<text x="73" y="73.4">D-1</text>
<text x="73" y="76.9">D+2</text>
<text x="83.1" y="73.4">LOutR</text>
<text x="83.5" y="76.9">LOutL</text>
<text x="95.2" y="75.5">40</text>
<text x="66.5" y="79">29</text>
<text x="66.5" y="82.5">30</text>
<text x="73" y="80.4">D-2</text>
<text x="73" y="84">PL11</text>
<text x="86.4" y="84">RX0</text>
<text x="95.2" y="82.5">41</text>
<text x="461.4" y="82.9" transform="rotate(-90 461.4 82.9)">3</text>
<text x="468.5" y="82.9" transform="rotate(-90 468.5 82.9)">4</text>
<text x="66.5" y="86.1">31</text>
<text x="66.5" y="89.6">32</text>
<text x="73" y="87.5">PA17</text>
<text x="86.6" y="87.5">TX0</text>
<text x="95.2" y="86.1">42</text>
<text x="95.2" y="89.6">43</text>
<text x="450.8" y="84.7" transform="rotate(-90 450.8 84.7)">1</text>
<text x="486.4" y="87.8">1</text>
<text x="489.9" y="89.6">1</text>
<text x="66.5" y="93.1">33</text>
<text x="73" y="91">LRCK</text>
<text x="73" y="94.5">BCK</text>
<text x="85.5" y="94.5">GND</text>
<text x="88.6" y="91">5V</text>
<text x="95.2" y="93.1">44</text>
<text x="486.4" y="91.4">2</text>
<text x="489.9" y="93.1">2</text>
<text x="66.5" y="96.7">34</text>
<text x="66.5" y="100.2">35</text>
<text x="73" y="98.1">DOUT</text>
<text x="73" y="101.6">DIN</text>
<text x="450.8" y="97.3" transform="rotate(-90 450.8 97.3)">2</text>
<text x="461.4" y="97.3" transform="rotate(-90 461.4 97.3)">5</text>
<text x="468.5" y="97.3" transform="rotate(-90 468.5 97.3)">6</text>
<text x="66.5" y="103.7">36</text>
<text x="73" y="105.1">GND</text>
<text x="461.4" y="137.6" transform="rotate(-90 461.4 137.6)">3</text>
<text x="468.5" y="137.6" transform="rotate(-90 468.5 137.6)">4</text>
<text x="197.6" y="142.2">GND</text>
<text x="209.6" y="140.8">2</text>
<text x="450.8" y="139.3" transform="rotate(-90 450.8 139.3)">1</text>
<text x="486.4" y="142.5">1</text>
<text x="197.6" y="149.2">GND</text>
<text x="209.6" y="147.8">3</text>
<text x="486.4" y="146">2</text>
<text x="489.9" y="144.3">1</text>
<text x="489.9" y="147.8">2</text>
<text x="209.6" y="154.9">1</text>
<text x="450.8" y="151.9" transform="rotate(-90 450.8 151.9)">2</text>
<text x="461.4" y="151.9" transform="rotate(-90 461.4 151.9)">5</text>
<text x="468.5" y="151.9" transform="rotate(-90 468.5 151.9)">6</text>
<text x="198.3" y="156.6">+5V</text>
<text x="450.8" y="185.2" transform="rotate(-90 450.8 185.2)">1</text>
<text x="461.4" y="183.4" transform="rotate(-90 461.4 183.4)">3</text>
<text x="468.5" y="183.4" transform="rotate(-90 468.5 183.4)">4</text>
<text x="488.2" y="190.1">1</text>
<text x="491.7" y="191.9">1</text>
<text x="450.8" y="197.8" transform="rotate(-90 450.8 197.8)">2</text>
<text x="461.4" y="197.8" transform="rotate(-90 461.4 197.8)">5</text>
<text x="468.5" y="197.8" transform="rotate(-90 468.5 197.8)">6</text>
<text x="488.2" y="193.7">2</text>
<text x="491.7" y="195.4">2</text>
<text x="301.2" y="257.2">1</text>
<text x="301.2" y="260.7">2</text>
<text x="304.7" y="258.9">RO</text>
<text x="304.7" y="262.5">RE#</text>
<text x="317.5" y="262.5">B</text>
<text x="321.2" y="260.7">7</text>
<text x="163.7" y="269.7" transform="rotate(-90 163.7 269.7)">3</text>
<text x="167.2" y="269.7" transform="rotate(-90 167.2 269.7)">2</text>
<text x="170.7" y="269.7" transform="rotate(-90 170.7 269.7)">1</text>
<text x="301.2" y="264.2">3</text>
<text x="301.2" y="267.8">4</text>
<text x="304.7" y="266">DE</text>
<text x="304.7" y="269.5">DI</text>
<text x="317.6" y="266">A</text>
<text x="321.2" y="264.2">6</text>
<text x="165.5" y="278.1" transform="rotate(-90 165.5 278.1)">N.C.</text>
<text x="169" y="287.7" transform="rotate(-90 169 287.7)">DATA(DQ)</text>
<text x="172.5" y="285.5" transform="rotate(-90 172.5 285.5)">GROUND</text>
<text x="145.3" y="306.2">4</text>
<text x="18.3" y="316.8">REL1</text>
<text x="42.1" y="315.4">1</text>
<text x="68.8" y="315.4">8</text>
<text x="75.9" y="316.8">CONTROL 2</text>
<text x="171.9" y="316.8">4</text>
<text x="42.1" y="322.4">2</text>
<text x="46.6" y="323.9">COM1 COM2</text>
<text x="68.8" y="322.4">7</text>
<text x="42.1" y="329.5">3</text>
<text x="68.8" y="329.5">6</text>
<text x="46.6" y="330.9">N/C1</text>
<text x="58.3" y="330.9">N/C2</text>
<text x="42.1" y="336.6">4</text>
<text x="46.6" y="338">N/O 1 N/O 2</text>
<text x="68.8" y="336.6">5</text>
</g>
<g font-size="3.2" fill="#f00">
<text x="230" y="39.9">2</text>
<text x="230" y="36.3">3</text>
<text x="230" y="43.4">1</text>
<text x="230" y="64.6">3</text>
<text x="230" y="71.6">1</text>
<text x="230" y="68.1">2</text>
<text x="321.2" y="257.2">8</text>
<text x="313.1" y="258.9">VCC</text>
<text x="145.3" y="309.7">3</text>
<text x="171.9" y="306.2">1</text>
<text x="171.9" y="309.7">2</text>
<text x="145.3" y="316.8">1</text>
<text x="145.3" y="313.3">2</text>
<text x="171.9" y="313.3">3</text>
</g>
<g font-size="3.2" fill="#8d2323">
<text x="12" y="57.9" transform="rotate(-90 12 57.9)">3</text>
<text x="15.5" y="57.9" transform="rotate(-90 15.5 57.9)">1</text>
<text x="12" y="71.2" transform="rotate(-90 12 71.2)">4</text>
<text x="15.5" y="71.2" transform="rotate(-90 15.5 71.2)">2</text>
</g>
<g font-size="3.2">
<text x="75.8" y="117.5">1</text>
<text x="84.4" y="117.5">2</text>
<text x="75.8" y="121">3</text>
<text x="75.8" y="124.5">5</text>
<text x="84.4" y="121">4</text>
<text x="84.4" y="124.5">6</text>
<text x="75.8" y="128.1">7</text>
<text x="75.8" y="131.6">9</text>
<text x="82.4" y="131.6">10</text>
<text x="84.4" y="128.1">8</text>
<text x="75.8" y="135.1">11</text>
<text x="82.4" y="135.1">12</text>
<text x="75.8" y="138.6">13</text>
<text x="75.8" y="142.2">15</text>
<text x="82.4" y="138.6">14</text>
<text x="82.4" y="142.2">16</text>
<text x="176.1" y="142.2">1</text>
<text x="75.8" y="145.7">17</text>
<text x="75.8" y="149.2">19</text>
<text x="82.4" y="145.7">18</text>
<text x="82.4" y="149.2">20</text>
<text x="176.1" y="156.3">1</text>
<text x="312.4" y="269.5">GND</text>
<text x="321.2" y="267.8">5</text>
</g>
</svg>
